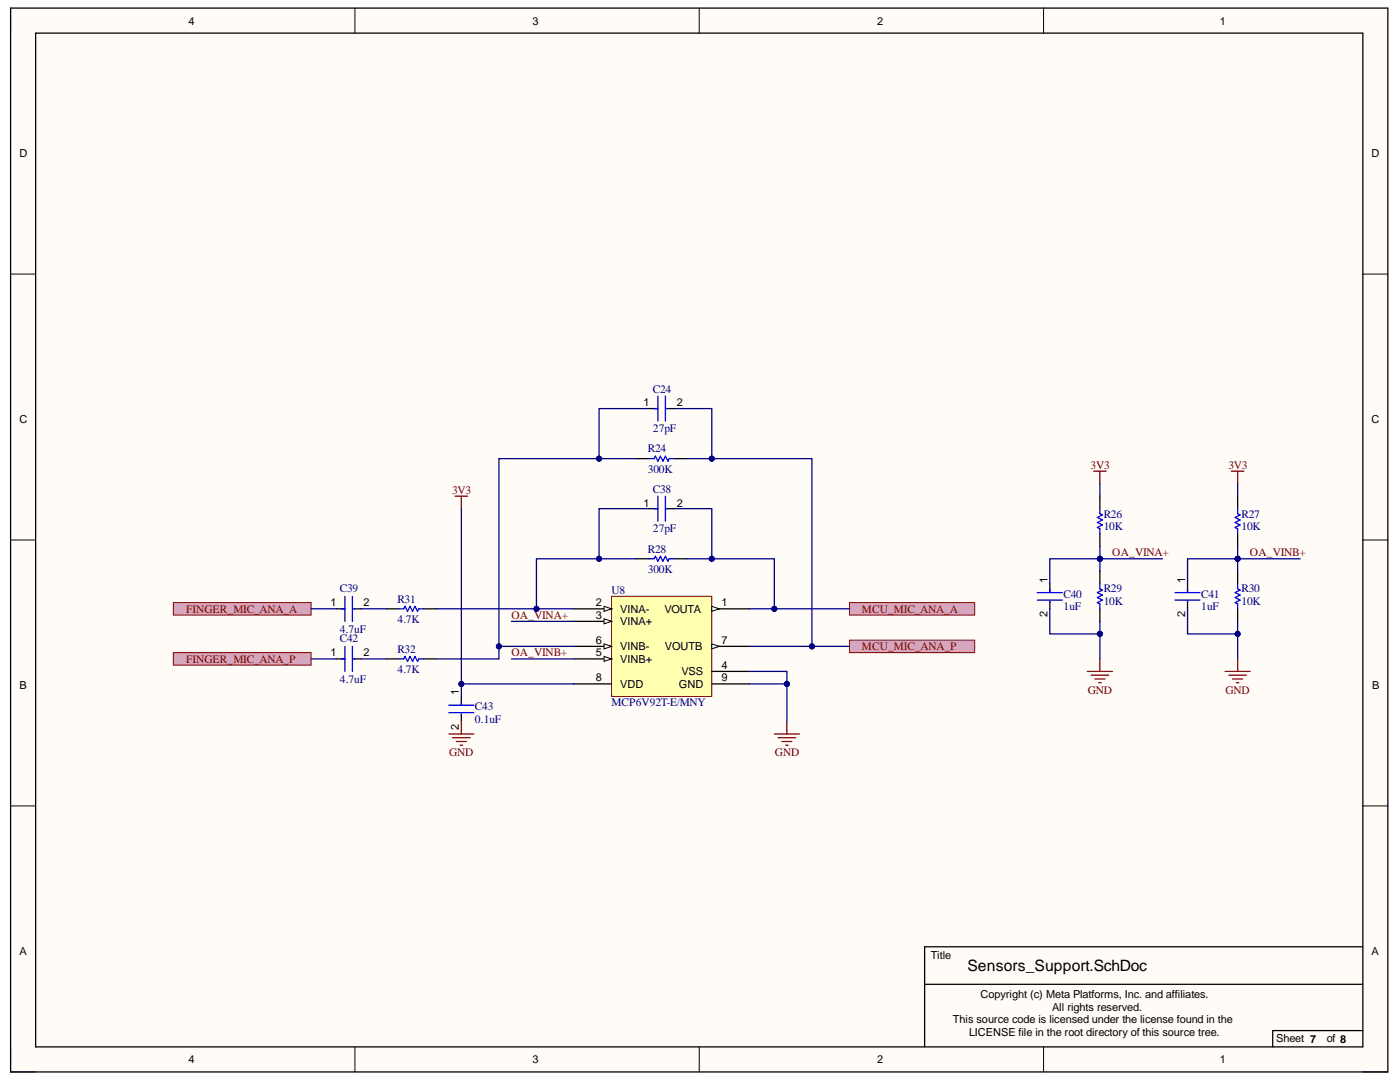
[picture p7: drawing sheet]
<svg xmlns="http://www.w3.org/2000/svg" width="279mm" height="216mm" viewBox="0 0 279 216" stroke-linecap="round" stroke-linejoin="round" font-family="sans-serif">
<g fill="#fffcf8">
<path d="M2.1 1.6h274.9v212.3h-274.9z" fill-rule="evenodd"/>
<path d="M7.1 6.6h264.9v202.3h-264.9z" fill-rule="evenodd"/>
</g>
<g fill="none" stroke="#000" stroke-width=".2">
<path d="M2.1 1.6v5M70.8 1.6v5M139.5 1.6v5M208.3 1.6v5M2.1 54.7h5M272 54.7h5M2.1 107.7h5M272 107.8h5M2.1 160.8h5M272 160.8h5M2.1 208.9v5h5M70.8 208.9v5"/>
<path d="M139.5 208.9v5M208.3 208.9v5M272 213.9h5"/>
</g>
<path d="M2.1 1.6h274.9v212.3h-274.9zM7.1 6.6h264.9v202.3h-264.9zM184.5 196.4h87.5M272 188.9h-87.5v20M272 205.6h-18v3.3" fill="none" stroke="#000" stroke-width=".25"/>
<path d="M122.1 119h19.9v20h-19.9z" fill-rule="evenodd" fill="#ffffb0"/>
<path d="M122.1 119h19.9v20h-19.9z" fill="none" stroke="#800000" stroke-width=".2"/>
<path d="M142 121.5h7.5" fill="none" stroke="#000" stroke-width=".25"/>
<path d="M142 121l1.5 .5-1.5 .5z" fill="#f8fcff"/>
<path d="M142 121l1.5 .5-1.5 .5z" fill="none" stroke="#000" stroke-width=".2"/>
<path d="M114.6 121.5h7.5" fill="none" stroke="#000" stroke-width=".25"/>
<path d="M120.6 121l1.5 .5-1.5 .5z" fill="#f8fcff"/>
<path d="M120.6 121l1.5 .5-1.5 .5z" fill="none" stroke="#000" stroke-width=".2"/>
<path d="M114.6 124h7.5" fill="none" stroke="#000" stroke-width=".25"/>
<path d="M120.6 123.5l1.5 .5-1.5 .5z" fill="#f8fcff"/>
<path d="M120.6 123.5l1.5 .5-1.5 .5z" fill="none" stroke="#000" stroke-width=".2"/>
<path d="M114.6 131.5h7.5M142 134h7.5" fill="none" stroke="#000" stroke-width=".25"/>
<path d="M120.6 131l1.5 .5-1.5 .5z" fill="#f8fcff"/>
<path d="M120.6 131l1.5 .5-1.5 .5z" fill="none" stroke="#000" stroke-width=".2"/>
<path d="M114.6 129h7.5" fill="none" stroke="#000" stroke-width=".25"/>
<path d="M120.6 128.5l1.5 .5-1.5 .5z" fill="#f8fcff"/>
<path d="M120.6 128.5l1.5 .5-1.5 .5z" fill="none" stroke="#000" stroke-width=".2"/>
<path d="M142 129h7.5" fill="none" stroke="#000" stroke-width=".25"/>
<path d="M142 128.5l1.5 .5-1.5 .5z" fill="#f8fcff"/>
<path d="M142 128.5l1.5 .5-1.5 .5z" fill="none" stroke="#000" stroke-width=".2"/>
<g fill="none" stroke="#000" stroke-width=".25">
<path d="M127.1 91.5h2.5M129.6 81.5h1.7M133 81.5h1.6M134.6 91.5h2.5M219.5 99v2.5M247 99v2.5M127.1 111.5h2.5M129.6 101.5h1.7M133 101.5h1.6M134.6 111.5h2.5M209.5 116.5v1.7M209.5 120v1.5"/>
<path d="M219.5 106.5v2.5M219.5 114v2.5M237 116.5v1.7M237 120v1.5M247 106.5v2.5M247 114v2.5M67.1 121.5h1.7M67.1 131.5h1.7M70.6 121.5h1.5M70.6 131.5h1.5M77.1 121.5h2.5M77.1 131.5h2.5"/>
<path d="M84.6 121.5h2.5M84.6 131.5h2.5M114.6 136.5h7.5M142 136.5h7.5M219.5 121.5v2.5M247 121.5v2.5"/>
</g>
<g fill="none" stroke="#00f" stroke-width=".25">
<path d="M131.3 79v5M132.8 79v5M129.6 91.5h.9l.3-.5 .5 1 .5-1 .5 1 .5-1 .5 1 .3-.5h1M130.5 81.5h.8M131.3 99v5M132.8 99v5M133 81.5h.3M68.8 119v5M70.3 119v5M129.6 111.5h.9l.3-.5 .5 1 .5-1 .5 1 .5-1 .5 1 .3-.5h1M130.5 101.5h.8M133 101.5h.3"/>
<path d="M207 118.2h5M207 119.7h5M209.5 117.5v.7M209.5 120v.2M219.5 101.5v1l.5 .3-1 .5 1 .5-1 .5 1 .5-1 .5 .5 .2v1M219.5 116.5v1l.5 .2-1 .5 1 .5-1 .5 1 .5-1 .5 .5 .3v1M234.5 118.2h5M234.5 119.7h5M237 117.5v.7M237 120v.2M247 101.5v1l.5 .3-1 .5 1 .5-1 .5 1 .5-1 .5 .5 .2v1M247 116.5v1l.5 .2-1 .5 1 .5-1 .5 1 .5-1 .5 .5 .3v1"/>
<path d="M68.1 121.5h.7M68.1 131.5h.7M68.8 129v5M70.3 129v5M70.6 121.5h.2M70.6 131.5h.2M79.6 121.5h1l.2-.5 .5 1 .5-1 .5 1 .5-1 .5 1 .3-.5h1M79.6 131.5h1l.2-.5 .5 1 .5-1 .5 1 .5-1 .5 1 .3-.5h1"/>
</g>
<path d="M90.8 99h2.5M92.1 99v2.5M218.3 94h2.5M219.5 94v2.5M245.7 94h2.5M247 94v2.5M154.5 146.5h5M155.3 147.2h3.5M156 148h2M156.8 148.7h.5M157 144v2.5" fill="none" stroke="#800000" stroke-width=".25"/>
<path d="M169.5 120.2h25v2.5h-25z" fill-rule="evenodd" fill="#d5a6bd"/>
<path d="M169.5 120.2h25v2.5h-25z" fill="none" stroke="#800000" stroke-width=".2"/>
<path d="M34.6 120.2h27.5v2.5h-27.5z" fill-rule="evenodd" fill="#d5a6bd"/>
<path d="M34.6 120.2h27.5v2.5h-27.5z" fill="none" stroke="#800000" stroke-width=".2"/>
<path d="M34.6 130.2h27.5v2.5h-27.5z" fill-rule="evenodd" fill="#d5a6bd"/>
<path d="M34.6 130.2h27.5v2.5h-27.5z" fill="none" stroke="#800000" stroke-width=".2"/>
<path d="M169.5 127.7h25v2.5h-25z" fill-rule="evenodd" fill="#d5a6bd"/>
<path d="M169.5 127.7h25v2.5h-25z" fill="none" stroke="#800000" stroke-width=".2"/>
<g fill="none" stroke="#800000" stroke-width=".25">
<path d="M217 134h5M217.8 134.7h3.5M218.5 135.5h2M219.3 136.2h.5M219.5 131.5v2.5M244.5 134h5M245.2 134.7h3.5M246 135.5h2M246.7 136.2h.5M247 131.5v2.5M89.6 146.5h5M90.3 147.2h3.5"/>
<path d="M91.1 148h2M91.8 148.7h.5M92.1 144v2.5"/>
</g>
<path d="M92.1 139v1.7M92.1 142.5v1.5" fill="none" stroke="#000" stroke-width=".25"/>
<path d="M92.1 140v.7M89.6 140.7h5M89.6 142.2h5M92.1 142.5v.2" fill="none" stroke="#00f" stroke-width=".25"/>
<path d="M134.6 81.5h7.4v10h-4.9" fill="none" stroke="#000080" stroke-width=".25"/>
<circle cx="142" cy="91.5" r=".5" fill="#000080"/>
<circle cx="142" cy="91.5" r=".5" fill="none" stroke="#000080" stroke-width=".2"/>
<path d="M129.6 81.5h-10v10h7.5" fill="none" stroke="#000080" stroke-width=".25"/>
<circle cx="119.6" cy="91.5" r=".5" fill="#000080"/>
<circle cx="119.6" cy="91.5" r=".5" fill="none" stroke="#000080" stroke-width=".2"/>
<path d="M134.6 101.5h7.4v10h-4.9" fill="none" stroke="#000080" stroke-width=".25"/>
<circle cx="142" cy="111.5" r=".5" fill="#000080"/>
<circle cx="142" cy="111.5" r=".5" fill="none" stroke="#000080" stroke-width=".2"/>
<path d="M129.6 101.5h-10v10h7.5" fill="none" stroke="#000080" stroke-width=".25"/>
<circle cx="119.6" cy="111.5" r=".5" fill="#000080"/>
<circle cx="119.6" cy="111.5" r=".5" fill="none" stroke="#000080" stroke-width=".2"/>
<path d="M142 111.5h12.5v10h-5" fill="none" stroke="#000080" stroke-width=".25"/>
<circle cx="154.5" cy="121.5" r=".5" fill="#000080"/>
<circle cx="154.5" cy="121.5" r=".5" fill="none" stroke="#000080" stroke-width=".2"/>
<circle cx="142" cy="111.5" r=".5" fill="#000080"/>
<circle cx="142" cy="111.5" r=".5" fill="none" stroke="#000080" stroke-width=".2"/>
<path d="M142 91.5h20v37.5h-12.5" fill="none" stroke="#000080" stroke-width=".25"/>
<circle cx="162" cy="129" r=".5" fill="#000080"/>
<circle cx="162" cy="129" r=".5" fill="none" stroke="#000080" stroke-width=".2"/>
<circle cx="142" cy="91.5" r=".5" fill="#000080"/>
<circle cx="142" cy="91.5" r=".5" fill="none" stroke="#000080" stroke-width=".2"/>
<path d="M119.6 111.5h-12.5v10h7.5" fill="none" stroke="#000080" stroke-width=".25"/>
<circle cx="119.6" cy="111.5" r=".5" fill="#000080"/>
<circle cx="119.6" cy="111.5" r=".5" fill="none" stroke="#000080" stroke-width=".2"/>
<circle cx="107.1" cy="121.5" r=".5" fill="#000080"/>
<circle cx="107.1" cy="121.5" r=".5" fill="none" stroke="#000080" stroke-width=".2"/>
<path d="M119.6 91.5h-20v37.5h15" fill="none" stroke="#000080" stroke-width=".25"/>
<circle cx="99.6" cy="129" r=".5" fill="#000080"/>
<circle cx="99.6" cy="129" r=".5" fill="none" stroke="#000080" stroke-width=".2"/>
<circle cx="119.6" cy="91.5" r=".5" fill="#000080"/>
<circle cx="119.6" cy="91.5" r=".5" fill="none" stroke="#000080" stroke-width=".2"/>
<path d="M99.6 129v2.5h-12.5" fill="none" stroke="#000080" stroke-width=".25"/>
<circle cx="99.6" cy="129" r=".5" fill="#000080"/>
<circle cx="99.6" cy="129" r=".5" fill="none" stroke="#000080" stroke-width=".2"/>
<path d="M87.1 121.5h20" fill="none" stroke="#000080" stroke-width=".25"/>
<circle cx="107.1" cy="121.5" r=".5" fill="#000080"/>
<circle cx="107.1" cy="121.5" r=".5" fill="none" stroke="#000080" stroke-width=".2"/>
<path d="M247 96.5v2.5M247 111.5h-10v5M72.1 121.5h5M72.1 131.5h5" fill="none" stroke="#000080" stroke-width=".25"/>
<circle cx="247" cy="111.5" r=".5" fill="#000080"/>
<circle cx="247" cy="111.5" r=".5" fill="none" stroke="#000080" stroke-width=".2"/>
<path d="M237 121.5v5h10v-2.5" fill="none" stroke="#000080" stroke-width=".25"/>
<circle cx="247" cy="126.5" r=".5" fill="#000080"/>
<circle cx="247" cy="126.5" r=".5" fill="none" stroke="#000080" stroke-width=".2"/>
<path d="M247 126.5v5" fill="none" stroke="#000080" stroke-width=".25"/>
<circle cx="247" cy="126.5" r=".5" fill="#000080"/>
<circle cx="247" cy="126.5" r=".5" fill="none" stroke="#000080" stroke-width=".2"/>
<path d="M247 111.5h12.5" fill="none" stroke="#000080" stroke-width=".25"/>
<circle cx="247" cy="111.5" r=".5" fill="#000080"/>
<circle cx="247" cy="111.5" r=".5" fill="none" stroke="#000080" stroke-width=".2"/>
<path d="M219.5 96.5v2.5M219.5 111.5h-10v5" fill="none" stroke="#000080" stroke-width=".25"/>
<circle cx="219.5" cy="111.5" r=".5" fill="#000080"/>
<circle cx="219.5" cy="111.5" r=".5" fill="none" stroke="#000080" stroke-width=".2"/>
<path d="M209.5 121.5v5h10v-2.5" fill="none" stroke="#000080" stroke-width=".25"/>
<circle cx="219.5" cy="126.5" r=".5" fill="#000080"/>
<circle cx="219.5" cy="126.5" r=".5" fill="none" stroke="#000080" stroke-width=".2"/>
<path d="M219.5 126.5v5" fill="none" stroke="#000080" stroke-width=".25"/>
<circle cx="219.5" cy="126.5" r=".5" fill="#000080"/>
<circle cx="219.5" cy="126.5" r=".5" fill="none" stroke="#000080" stroke-width=".2"/>
<path d="M219.5 111.5h12.5" fill="none" stroke="#000080" stroke-width=".25"/>
<circle cx="219.5" cy="111.5" r=".5" fill="#000080"/>
<circle cx="219.5" cy="111.5" r=".5" fill="none" stroke="#000080" stroke-width=".2"/>
<path d="M102.1 124h12.5M102.1 131.5h12.5M154.5 121.5h15" fill="none" stroke="#000080" stroke-width=".25"/>
<circle cx="154.5" cy="121.5" r=".5" fill="#000080"/>
<circle cx="154.5" cy="121.5" r=".5" fill="none" stroke="#000080" stroke-width=".2"/>
<path d="M162 129h7.5" fill="none" stroke="#000080" stroke-width=".25"/>
<circle cx="162" cy="129" r=".5" fill="#000080"/>
<circle cx="162" cy="129" r=".5" fill="none" stroke="#000080" stroke-width=".2"/>
<path d="M149.5 136.5h7.5" fill="none" stroke="#000080" stroke-width=".25"/>
<circle cx="157" cy="136.5" r=".5" fill="#000080"/>
<circle cx="157" cy="136.5" r=".5" fill="none" stroke="#000080" stroke-width=".2"/>
<path d="M92.1 101.5v35h22.5" fill="none" stroke="#000080" stroke-width=".25"/>
<circle cx="92.1" cy="136.5" r=".5" fill="#000080"/>
<circle cx="92.1" cy="136.5" r=".5" fill="none" stroke="#000080" stroke-width=".2"/>
<path d="M62.1 121.5h5M62.1 131.5h5M149.5 134h7.5v10" fill="none" stroke="#000080" stroke-width=".25"/>
<circle cx="157" cy="136.5" r=".5" fill="#000080"/>
<circle cx="157" cy="136.5" r=".5" fill="none" stroke="#000080" stroke-width=".2"/>
<path d="M219.5 109v5" fill="none" stroke="#000080" stroke-width=".25"/>
<circle cx="219.5" cy="111.5" r=".5" fill="#000080"/>
<circle cx="219.5" cy="111.5" r=".5" fill="none" stroke="#000080" stroke-width=".2"/>
<path d="M247 109v5" fill="none" stroke="#000080" stroke-width=".25"/>
<circle cx="247" cy="111.5" r=".5" fill="#000080"/>
<circle cx="247" cy="111.5" r=".5" fill="none" stroke="#000080" stroke-width=".2"/>
<path d="M92.1 136.5v2.5" fill="none" stroke="#000080" stroke-width=".25"/>
<circle cx="92.1" cy="136.5" r=".5" fill="#000080"/>
<circle cx="92.1" cy="136.5" r=".5" fill="none" stroke="#000080" stroke-width=".2"/>
<text font-size="3.1" x="193.1" y="193.8">Sensors_Support.SchDoc</text>
<g font-size="2.3" fill="#000080">
<text x="130.3" y="78.3">C24</text>
<text x="130.3" y="86.3">27pF</text>
<text x="129.3" y="90.2">R24</text>
<text x="129.3" y="94.3">300K</text>
<text x="130.3" y="98.3">C38</text>
<text x="130.3" y="106.2">27pF</text>
<text x="220.3" y="103.3">R26</text>
<text x="220.3" y="105.8">10K</text>
<text x="247.8" y="103.3">R27</text>
<text x="247.8" y="105.8">10K</text>
<text x="129.3" y="110.3">R28</text>
<text x="67.8" y="118.2">C39</text>
<text x="122" y="118.5">U8</text>
<text x="129.3" y="114.3">300K</text>
<text x="212.3" y="119.2">C40</text>
<text x="220.3" y="118.2">R29</text>
<text x="239.7" y="119.2">C41</text>
<text x="247.8" y="118.2">R30</text>
<text x="79.3" y="120.3">R31</text>
<text x="79.3" y="124.2">4.7K</text>
<text x="212.3" y="121.8">1uF</text>
<text x="220.3" y="120.8">10K</text>
<text x="239.7" y="121.8">1uF</text>
<text x="247.8" y="120.8">10K</text>
<text x="67.8" y="126.3">4.7uF</text>
<text x="67.8" y="128.2">C42</text>
<text x="79.3" y="130.2">R32</text>
<text x="67.8" y="136.2">4.7uF</text>
<text x="79.3" y="134.2">4.7K</text>
<text x="94.8" y="141.7">C43</text>
<text x="122" y="141">MCP6V92T-E/MNY</text>
<text x="94.8" y="144.3">0.1uF</text>
</g>
<g font-size="2.3" fill="#800000">
<text x="217.7" y="93.5">3V3</text>
<text x="245.1" y="93.5">3V3</text>
<text x="90.2" y="98.5">3V3</text>
<text x="222" y="111">OA_VINA+</text>
<text x="249.5" y="111">OA_VINB+</text>
<text x="37.1" y="122.3">FINGER_MIC_ANA_A</text>
<text x="102.1" y="123.5">OA_VINA+</text>
<text x="172" y="122.3">MCU_MIC_ANA_A</text>
<text x="102.1" y="131">OA_VINB+</text>
<text x="172" y="129.7">MCU_MIC_ANA_P</text>
<text x="37.1" y="132.3">FINGER_MIC_ANA_P</text>
<text x="217.1" y="138.5">GND</text>
<text x="244.6" y="138.5">GND</text>
<text x="89.6" y="150.9">GND</text>
<text x="154.7" y="150.9">GND</text>
</g>
<g font-size="2.2">
<text x="37.6" y="4.9">4</text>
<text x="106.3" y="4.9">3</text>
<text x="175" y="4.9">2</text>
<text x="243.5" y="4.9">1</text>
<text x="3.9" y="31.4">D</text>
<text x="273.7" y="31.4">D</text>
<text x="128.5" y="81">1</text>
<text x="135" y="81">2</text>
<text x="3.9" y="84.5">C</text>
<text x="273.7" y="84.5">C</text>
<text x="128.5" y="101.1">1</text>
<text x="135" y="101.1">2</text>
<text x="209" y="116.3" transform="rotate(-90 209 116.3)">1</text>
<text x="236.5" y="116.3" transform="rotate(-90 236.5 116.3)">1</text>
<text x="66" y="121">1</text>
<text x="72.6" y="121">2</text>
<text x="118.9" y="121">2</text>
<text x="118.9" y="123.5">3</text>
<text x="123.8" y="122.3">VINA-</text>
<text x="123.8" y="124.7">VINA+</text>
<text x="132.6" y="122.3">VOUTA</text>
<text x="144" y="121">1</text>
<text x="209" y="123.1" transform="rotate(-90 209 123.1)">2</text>
<text x="236.5" y="123.1" transform="rotate(-90 236.5 123.1)">2</text>
<text x="66" y="131">1</text>
<text x="72.6" y="131">2</text>
<text x="118.9" y="131">5</text>
<text x="118.9" y="128.5">6</text>
<text x="123.8" y="129.7">VINB-</text>
<text x="132.7" y="129.7">VOUTB</text>
<text x="144" y="128.5">7</text>
<text x="3.9" y="137.6">B</text>
<text x="118.9" y="136">8</text>
<text x="123.8" y="132.3">VINB+</text>
<text x="123.8" y="137.2">VDD</text>
<text x="135.5" y="137.2">GND</text>
<text x="136" y="134.7">VSS</text>
<text x="144" y="133.5">4</text>
<text x="144" y="136">9</text>
<text x="273.8" y="137.6">B</text>
<text x="91.6" y="138.7" transform="rotate(-90 91.6 138.7)">1</text>
<text x="91.6" y="145.6" transform="rotate(-90 91.6 145.6)">2</text>
<text x="3.9" y="190.7">A</text>
<text x="185.8" y="191.4">Title</text>
<text x="273.7" y="190.7">A</text>
<text x="195.7" y="199.2">Copyright (c) Meta Platforms, Inc. and affiliates.</text>
<text x="210" y="201.6">All rights reserved.</text>
<text x="190.2" y="204.2">This source code is licensed under the license found in the</text>
<text x="193.4" y="206.6">LICENSE file in the root directory of this source tree.</text>
<text x="254.7" y="207.9">Sheet 7</text>
<text x="264.8" y="207.9">of 8</text>
<text x="37.6" y="212.1">4</text>
<text x="106.3" y="212.1">3</text>
<text x="175" y="212.1">2</text>
<text x="243.5" y="212.1">1</text>
</g>
</svg>
